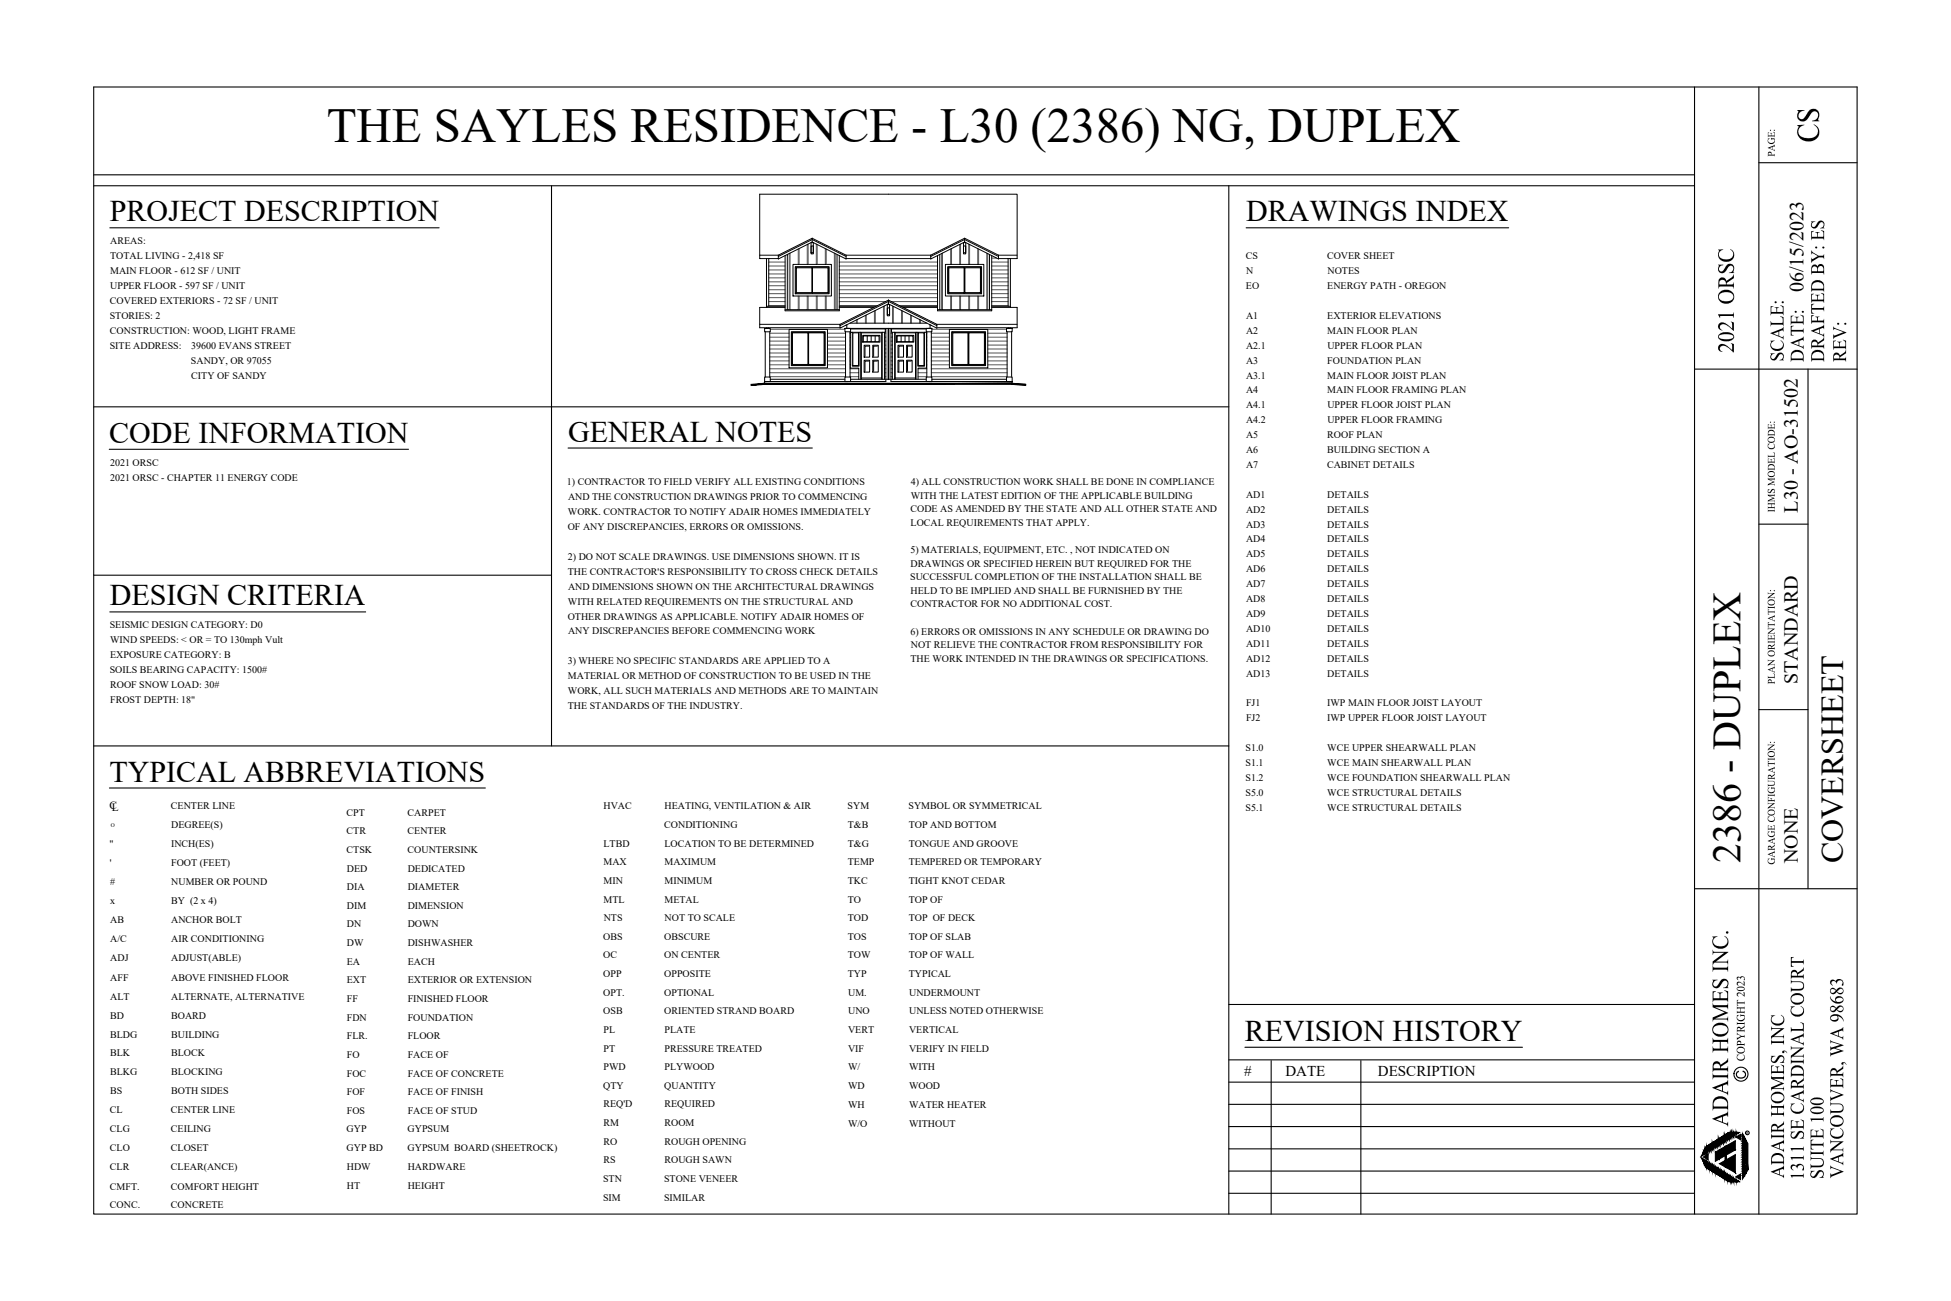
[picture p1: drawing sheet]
<svg xmlns="http://www.w3.org/2000/svg" width="914mm" height="610mm" viewBox="0 0 914 610" stroke-linecap="round" stroke-linejoin="round" font-family="sans-serif">
<!-- layer: ELEV HATCH -->
<g fill="none" stroke="#545454" stroke-width=".47">
<path d="M370 119v26M374 117v7M375 116v8M378 115v9M379 114v10M383 114v10M383 115v9M387 116v8M387 117v7M391 119v26M441 119v26M442 119v26"/>
<path d="M446 117v7M446 116v8M450 115v9M450 114v10M454 114v10M454 115v9M458 116v8M459 117v7M462 119v26M463 119v26M360 123h8M360 125h8"/>
<path d="M360 126h8M360 128h8M360 130h8M360 132h8M360 134h8M360 136h8M360 138h8M360 139h8M374 139v6M375 139v6M378 139v6M379 139v6"/>
<path d="M383 139v6M387 139v6M393 123h46M393 125h46M393 126h46M393 128h46M393 130h46M393 132h46M393 134h46M393 136h46M393 138h46M393 139h46"/>
<path d="M446 139v6M450 139v6M454 139v6M458 139v6M459 139v6M465 121h2M465 123h7M465 125h7M465 126h7M465 128h7M465 130h7M465 132h7"/>
<path d="M465 134h7M465 136h7M465 138h7M465 139h7M360 141h8M360 143h8M361 156h9M361 158h9M361 160h9M361 154h35M388 156h8M388 158h8"/>
<path d="M388 160h8M393 141h22M393 143h18M396 152h1M398 156h1M398 158h1M398 160h1M401 150v1M402 150v1M406 148v3M410 146v5M410 145v6"/>
<path d="M414 144v7M414 143v8M415 156h.1M415 158h.1M415 160h.1M415 154h.1M418 154h.1M418 156h.1M418 158h.1M418 160h.1M418 141h21M418 143v8"/>
<path d="M419 144v7M421 143h18M423 145v6M423 146v5M427 148v3M431 150v1M434 156h.1M434 158h.1M434 160h.1M436 152h.1M436 156h9M436 158h9"/>
<path d="M436 160h9M437 154h35M463 156h9M463 158h9M463 160h9M465 141h7M465 143h7M361 162h9M361 164h9M361 165h9M361 167h9M361 169h9"/>
<path d="M361 171h9M361 173h35M361 175h35M361 177h35M388 162h8M388 164h8M388 165h8M388 167h8M388 169h8M388 171h8M398 162h1M398 164h1"/>
<path d="M398 165h1M398 167h1M398 169h1M398 171h1M398 173h4M398 175h4M398 177h4M415 162h.1M415 164h.1M415 165h.1M415 167h.1M415 169h.1"/>
<path d="M415 171h.1M415 173h.1M415 175h.1M415 177h.1M418 162h.1M418 164h.1M418 165h.1M418 167h.1M418 169h.1M418 171h.1M418 173h.1M418 175h.1"/>
<path d="M418 177h.1M430 173h4M430 175h4M430 177h4M434 162h.1M434 164h.1M434 165h.1M434 167h.1M434 169h.1M434 171h.1M436 162h9M436 164h9"/>
<path d="M436 165h9M436 167h9M436 169h9M436 171h9M436 173h36M436 175h36M436 177h36M463 162h9M463 164h9M463 165h9M463 167h9M463 169h9"/>
<path d="M463 171h9"/>
</g>
<!-- layer: ELEV -->
<g fill="none" stroke="#000" stroke-width=".47">
<path d="M356 120h9M368 120v26h25v-26M369 119v26M380 115h1v3h-1zM380 114h1v5h-1zM381 113l-16 8v-1M381 112l-16 8M381 112l16 8M381 113l16 8v-1M381 112v1M392 119v26M397 120h39"/>
<path d="M439 120v26h26v-26M440 119v26M452 115h1v3h-1zM452 114h1v5h-1zM452 113l16 8v-1M452 113l-16 8v-1M452 112l16 8M452 112l-16 8M452 112v1M464 119v26M468 120h9M359 121v23"/>
<path d="M360 121v23M365 121h-9v-30h121v30h-9M365 120l16-8 16 8M372 124h18v15h-18zM373 125h16v13h-16zM397 121h39M436 120l16-8 16 8M443 124h18v15h-18zM444 125h16v13h-16zM472 121v23M474 121v23M356 152h38"/>
<path d="M358 154h3v1h-3zM359 155v22M359 154h1M359 144h9M361 155v22M368 144h-12v10h38M368 145h25M370 154h18v18h-18zM371 155h16v16h-16zM393 144h17M393 144h18M394 153l22-12 23 12"/>
<path d="M396 154h3v1h-3zM396 154h41M396 155v22M397 152v2M398 151h36M398 155v22M399 156h4v16h-4v-16M399 155v17h3v6M399 154h16v2h-2M403 156h10M403 156v22M404 157h8v3h-8z"/>
<path d="M413 156v22M415 156v22M415 154v25h-57M416 144h1v3h-1zM416 143h1v5h-1zM416 154v24M416 142l-22 12v-2M416 141l23 11M416 142l23 12v-2M416 141v1M416 141l-22 11M418 154v25h56"/>
<path d="M418 156v22M419 156h11M419 156v22M420 157h8v3h-8zM422 144h17M423 144h16M429 156v22M433 156v16h-3v-16h4M434 154h3v1h-3zM434 154h-16v2h1M434 156v16h-4v6M434 155v22"/>
<path d="M436 152v2M436 155v22M439 152h38M439 145h26M445 154h18v18h-18zM446 155h16v16h-16zM465 144h12v10h-38M465 144h9M472 154h2v1h-2zM472 155v22M473 154h1M474 155v22"/>
<path d="M358 179v-2h3v2h-3h2M358 179v1M361 178h35M396 179v-2h3v2h-3h1M399 178h35M404 177h9M404 178v-22h9v22M405 162h3v5h-3zM405 169h3v5h-3zM409 162h3v5h-3zM409 169h3v5h-3zM417 178v-24v24"/>
<path d="M420 178v-22h9v22M420 177h9M421 162h2v5h-2zM421 169h2v5h-2zM425 162h3v5h-3zM425 169h3v5h-3zM435 179h2h-3v-2h3v2M437 178h35M473 179h1h-2v-2h2v3"/>
</g>
<!-- layer: ELEV2 -->
<g fill="none" stroke="#000" stroke-width=".47">
<path d="M373 125h8v12h-8zM381 125h7v12h-7zM444 125h8v12h-8zM445 125h7v12h-7zM452 125h8v12h-8zM371 156h8v15h-8zM379 156h7v15h-7zM400 156h2v15h-2zM405 157h7v3h-7zM406 157v3M408 157v3M410 157v3"/>
<path d="M420 157h8v3h-8zM422 157v3M424 157v3M426 157v3M430 156h3v15h-3zM446 156h8v15h-8zM447 156h7v15h-7zM454 156h8v15h-8zM454 156h7v15h-7zM407 162h-2v5M407 169h-2v5M411 162h-2v5"/>
<path d="M411 169h-2v5M423 162h-2v5M423 169h-2v5M427 162h-2v5M427 169h-2v5"/>
</g>
<!-- layer: ELEV -->
<path d="M352 180v1l6-1zM352 181l6-1zM358 180h116zM358 180h116zM474 180h7zM474 180h7v1z" fill="#000" stroke="#000" stroke-width=".47"/>
<!-- layer: BORDER -->
<g fill="none" stroke="#000" stroke-width=".51">
<path d="M44 41h826v528h-826zM794 41v528M824 41v528M824 76h46M794 173h76M847 173v243M44 191h532M824 246h23M824 333h23M794 416h76M576 471h218M576 497h218"/>
<path d="M576 507h218M576 517h218M576 528h218M576 538h218M576 549h218M576 559h218"/>
</g>
<g fill="#000" stroke="#000" stroke-width=".47">
<path d="M800 539v1zM802 536v2zM803 538v1zM804 537v1zM805 536v1zM806 534v1zM807 535v1zM809 534v1zM810 533v1zM811 532v1zM812 532v1zM814 533l2-2v3z"/>
<path d="M797 542l1 1v1zM798 540v1l-1 1zM798 543v1zM798 542l3-1v2zM799 540v1zM800 544v1zM800 545v1zM801 546h1zM802 545v1zM803 546v1zM805 547v1zM806 548v1z"/>
<path d="M806 545l2-1v3zM807 548v1zM807 549v1zM808 549v1zM809 550v1zM810 550v1zM810 551v1zM811 551v1zM811 552v1zM812 553v1zM812 551v1zM813 552v1z"/>
<path d="M813 554h1zM814 553v1h-1zM814 551l2-1v3z"/>
<path d="M799 539v1zM799 539v1z"/>
<path d="M799 539v1zM799 539v1z"/>
<path d="M799 539v1zM799 538v1z"/>
<path d="M799 538v1zM799 538v1zM799 538l1 2zM800 537l-1 1 1 2z"/>
<path d="M800 537v3zM800 537v3z"/>
<path d="M800 538v2zM800 538v2z"/>
<path d="M800 537v1zM800 537v1z"/>
<path d="M800 538v2zM800 538v2z"/>
<path d="M800 537v1zM800 537v1z"/>
<path d="M800 538v2zM800 538v2z"/>
<path d="M800 537v1zM800 537v1z"/>
<path d="M800 537v1zM800 537v1z"/>
<path d="M800 539v1zM800 539v1z"/>
<path d="M800 537v1zM800 537v1z"/>
<path d="M800 539v1zM800 539v1z"/>
<path d="M800 537v1zM800 537v1z"/>
<path d="M800 537l1 2zM800 537l1 2zM801 537v2zM801 537v2v-3z"/>
<path d="M801 536v3zM801 536v3z"/>
<path d="M801 536v3zM801 536v3zM801 536v3zM801 536v3z"/>
<path d="M801 538v1zM801 538l1 1z"/>
<path d="M801 536v2zM801 536l1 2z"/>
<path d="M802 538v1zM802 538v1z"/>
<path d="M802 536v2zM802 536v2z"/>
<path d="M802 536v2zM802 536v2z"/>
<path d="M802 536v2zM802 536v2zM802 536v2z"/>
<path d="M802 538v1zM802 538v1z"/>
<path d="M802 536v2zM802 536v2z"/>
<path d="M802 538l1 1zM802 538l1 1z"/>
<path d="M802 537v1zM802 537l1 1z"/>
<path d="M802 535v2zM802 535l1 1z"/>
<path d="M803 537v1zM803 537v1z"/>
<path d="M803 535v1zM803 535v1z"/>
<path d="M803 537v1zM803 537v1z"/>
<path d="M803 535v1zM803 535v1z"/>
<path d="M803 537v1zM803 537v1z"/>
<path d="M803 535v1zM803 535v1z"/>
<path d="M803 537v1zM803 537v1z"/>
<path d="M803 535v1zM803 535v1z"/>
<path d="M803 535v2zM803 535v2zM803 535l1 3zM803 535l1 3v-3z"/>
<path d="M804 537v1zM804 537v1z"/>
<path d="M804 535v2zM804 535v2z"/>
<path d="M804 535v2zM804 535v2zM804 534v3zM804 534v3z"/>
<path d="M804 536v1zM804 536v1z"/>
<path d="M804 534v2zM804 534v2z"/>
<path d="M804 536l1 1zM804 536l1 1z"/>
<path d="M804 534v2zM804 534l1 2z"/>
<path d="M805 534v2zM805 534v2z"/>
<path d="M805 534v2zM805 534v2z"/>
<path d="M805 534v3zM805 534v3v-3z"/>
<path d="M805 536v1zM805 536v1z"/>
<path d="M805 534v2zM805 534v2z"/>
<path d="M805 536v1zM805 536v1z"/>
<path d="M805 535v1zM805 535v1z"/>
<path d="M805 534v1zM805 534v1z"/>
<path d="M805 535v1zM805 535l1 1z"/>
<path d="M805 534v1zM805 534l1 1z"/>
<path d="M806 535v1zM806 535v1z"/>
<path d="M806 535v1zM806 535v1z"/>
<path d="M806 533v1zM806 533v1z"/>
<path d="M806 533v2zM806 533v2z"/>
<path d="M806 533v2zM806 533v2zM806 533l1 3zM806 533l1 3v-3z"/>
<path d="M807 535v1zM807 535v1z"/>
<path d="M807 533v2zM807 533v2z"/>
<path d="M807 533v2zM807 533v2zM807 533v2zM807 533v2z"/>
<path d="M807 533v2zM807 533v1z"/>
<path d="M807 533v1zM807 533v1z"/>
<path d="M807 532v2zM807 532l1 2z"/>
<path d="M808 532v2zM808 532v2zM808 532v3zM808 532v3v-3z"/>
<path d="M808 533v2zM808 533v2z"/>
<path d="M808 532v1zM808 532v1z"/>
<path d="M808 534v1zM808 534v1z"/>
<path d="M808 533v1zM808 533v1z"/>
<path d="M808 532v1zM808 532v1z"/>
<path d="M808 533v1zM808 533v1z"/>
<path d="M808 532v1zM808 532v1z"/>
<path d="M808 533v1zM808 533l1 1z"/>
<path d="M808 532v1zM808 532l1 1z"/>
<path d="M809 532v1zM809 532v1z"/>
<path d="M809 534v1zM809 534v1z"/>
<path d="M809 532v1zM809 532v1z"/>
<path d="M809 532v1zM809 532v1zM809 531v3zM809 531v3v-3z"/>
<path d="M809 534h1zM809 534h1z"/>
<path d="M809 531v3zM809 531l1 3z"/>
<path d="M810 531v3zM810 531v2zM810 531v2zM810 531v2z"/>
<path d="M810 531v2zM810 531v2z"/>
<path d="M810 533v1zM810 533v1z"/>
<path d="M810 531v2zM810 531v2z"/>
<path d="M810 533v1zM810 533v1z"/>
<path d="M810 531v2zM810 531v2z"/>
<path d="M810 531v2zM810 531v1z"/>
<path d="M810 531v1zM810 531v1zM810 531l1 2zM810 531l1 2v-2z"/>
<path d="M811 531v2zM811 531v2z"/>
<path d="M811 531v2zM811 531v2z"/>
<path d="M811 531v2zM811 531v2z"/>
<path d="M811 532v1zM811 532v1z"/>
<path d="M811 532l1 1zM811 532l1 1z"/>
<path d="M812 531v1zM812 531v1zM812 531v1zM812 531v1v-1z"/>
<path d="M814 531h1h-1zM814 531h1z"/>
<path d="M817 531v2zM817 531v2zM817 531v2z"/>
<path d="M817 531v2zM817 531v2z"/>
<path d="M817 531v2zM817 531v2z"/>
<path d="M817 531v2zM817 531v2z"/>
<path d="M817 531v2zM817 531v2z"/>
<path d="M817 531v2zM817 531v2z"/>
<path d="M817 531v2zM817 531v2z"/>
<path d="M817 531v2zM817 531v2z"/>
<path d="M817 531v2zM817 531v2z"/>
<path d="M817 531v2zM817 531v2z"/>
<path d="M817 531v2zM817 531v2z"/>
<path d="M817 531v2zM817 531v2z"/>
<path d="M817 531v2zM817 531v2z"/>
<path d="M817 531v2zM817 531v2z"/>
<path d="M817 531v2zM817 531v2z"/>
<path d="M817 531v2zM817 531v2z"/>
<path d="M817 531v2zM817 531v2z"/>
<path d="M817 531v2zM817 531v2z"/>
<path d="M817 531v2zM817 531v2z"/>
<path d="M817 531v2zM817 531v2z"/>
<path d="M817 531v2zM817 531v2z"/>
<path d="M817 531v2zM817 531v2z"/>
<path d="M817 531v2zM817 531v2z"/>
<path d="M817 531v2zM817 531v2z"/>
<path d="M817 531v2zM817 531v2z"/>
<path d="M817 531v2zM817 531v2z"/>
<path d="M817 531v2zM817 531v2z"/>
<path d="M817 531v2zM817 531v2z"/>
<path d="M817 531v2zM817 531v2z"/>
<path d="M817 531v2zM817 531v2z"/>
<path d="M817 531v2zM817 531v2z"/>
<path d="M817 531v2zM817 531v2z"/>
<path d="M817 531v2zM817 531v2z"/>
<path d="M817 531v2zM817 531v2z"/>
<path d="M817 531v2zM817 531v2z"/>
<path d="M817 531v2zM817 531v2z"/>
<path d="M817 531v2zM817 531v2z"/>
<path d="M817 531v2zM817 531v2z"/>
<path d="M817 531v2zM817 531v2z"/>
<path d="M817 531v2zM817 531v2z"/>
<path d="M817 531v2zM817 531v2z"/>
<path d="M817 531v2zM817 531v2z"/>
<path d="M817 531v2zM817 531v2z"/>
<path d="M817 531v2zM817 531v2z"/>
<path d="M817 531v2zM817 531v2z"/>
<path d="M817 531v2zM817 531v2z"/>
<path d="M817 531v2zM817 531v2z"/>
<path d="M817 538v1zM817 538v1z"/>
<path d="M817 537v1zM817 537v1z"/>
<path d="M817 533v1zM817 533v1z"/>
<path d="M817 531v2zM817 531v2z"/>
<path d="M817 537l1 2h-1zM817 537l1 2v-2z"/>
<path d="M817 536l1 1h-1zM817 536l1 1v-1z"/>
<path d="M817 534l1 1h-1zM817 534l1 1v-1z"/>
<path d="M817 532l1 2h-1zM817 532l1 2z"/>
<path d="M818 536v3zM818 536v3v-3z"/>
<path d="M818 533v2zM818 533v2z"/>
<path d="M798 544v1zM798 544v1z"/>
<path d="M798 540v1zM799 539v1z"/>
<path d="M798 544l1 1zM798 544l1 1z"/>
<path d="M799 544v1zM799 544v1z"/>
<path d="M799 545v1zM799 545v1z"/>
<path d="M799 540v1zM799 540v1z"/>
<path d="M799 545v1zM799 545v1z"/>
<path d="M799 545v1zM799 545v1z"/>
<path d="M799 545l1 2zM800 544l-1 1 1 2z"/>
<path d="M800 545v2zM800 545v2z"/>
<path d="M800 546v1zM800 546v1z"/>
<path d="M800 545v1zM800 545v1z"/>
<path d="M800 546v1zM800 546v1z"/>
<path d="M800 545v1zM800 545v1z"/>
<path d="M800 546v1zM800 546v1z"/>
<path d="M800 545v1zM800 545v1z"/>
<path d="M800 546v1zM800 546v1z"/>
<path d="M800 546v1zM800 546v1z"/>
<path d="M800 546v1zM800 546v1z"/>
<path d="M800 546l1 2zM801 546v2z"/>
<path d="M801 546v2zM801 545v1v2z"/>
<path d="M801 545v3zM801 545v3z"/>
<path d="M801 545v3zM801 545v3z"/>
<path d="M801 546v2zM801 546v2z"/>
<path d="M801 546l1 2zM801 546l1 2z"/>
<path d="M802 546v2zM802 546v2z"/>
<path d="M802 546v2zM802 546v2z"/>
<path d="M802 547v1zM802 547v1z"/>
<path d="M802 547v2zM802 546v1v2z"/>
<path d="M802 546v3zM802 546v3z"/>
<path d="M802 548l1 1zM802 548l1 1z"/>
<path d="M802 546v2zM802 546l1 2z"/>
<path d="M803 548v1zM803 548v1z"/>
<path d="M803 546v2zM803 546v1z"/>
<path d="M803 548v1zM803 548v1z"/>
<path d="M803 546v1zM803 546v1z"/>
<path d="M803 548v1zM803 548v1z"/>
<path d="M803 548v1zM803 548v1z"/>
<path d="M803 546v1zM803 546v1z"/>
<path d="M803 548v1zM803 547v2z"/>
<path d="M803 547l1 3zM804 547h-1l1 3z"/>
<path d="M804 547v3zM804 547v3z"/>
<path d="M804 547v3zM804 547v3z"/>
<path d="M804 540l2 3-2 1zM804 540l2 3v-4z"/>
<path d="M804 547v3zM804 547v3z"/>
<path d="M804 548v2zM804 548v2z"/>
<path d="M804 547v1zM804 547v1z"/>
<path d="M804 548l1 2zM804 548l1 2z"/>
<path d="M804 547v1zM805 547v1z"/>
<path d="M805 548v2zM805 548v2z"/>
<path d="M805 548v2zM805 548v2z"/>
<path d="M805 548v3zM805 548v3z"/>
<path d="M805 548v3zM805 548v3z"/>
<path d="M805 550v1zM805 550v1z"/>
<path d="M805 548v2zM805 548v1z"/>
<path d="M805 550l1 1zM805 550l1 1z"/>
<path d="M805 548v1zM805 548l1 1z"/>
<path d="M806 550v1zM806 550v1z"/>
<path d="M806 548v1zM806 548v1z"/>
<path d="M806 550v1zM806 550v1z"/>
<path d="M806 548v1zM806 548v1z"/>
<path d="M806 550v1zM806 550v1z"/>
<path d="M806 539l2 3-2 1zM806 539l2 3v-5z"/>
<path d="M806 550v1zM806 549v2z"/>
<path d="M806 549l1 2zM807 548l-1 1 1 2z"/>
<path d="M807 549v2zM807 549v2z"/>
<path d="M807 548v1zM807 548v1z"/>
<path d="M807 549v3zM807 549v3z"/>
<path d="M807 549v3zM807 549v3z"/>
<path d="M807 550v2zM807 550v2z"/>
<path d="M807 549v1zM807 549v1z"/>
<path d="M807 550v2zM807 550v2z"/>
<path d="M807 550l1 2zM807 550l1 2z"/>
<path d="M808 550v2zM808 550v2z"/>
<path d="M808 550v2zM808 549v1v2z"/>
<path d="M808 551v1zM808 551v1z"/>
<path d="M808 549v2zM808 549v2z"/>
<path d="M808 551v1zM808 551v1z"/>
<path d="M808 550v1zM808 550v1z"/>
<path d="M808 549v1zM808 549v1z"/>
<path d="M808 551v1zM808 551v1z"/>
<path d="M808 550v1zM808 550v1z"/>
<path d="M808 551l1 2zM808 551l1 2z"/>
<path d="M808 550v1zM808 550l1 1z"/>
<path d="M808 537l1 10h-1zM808 537l1 10v-10z"/>
<path d="M809 552v1zM809 552v1z"/>
<path d="M809 552v1zM809 551v2z"/>
<path d="M809 551v2zM809 551v2z"/>
<path d="M809 551v2zM809 550v1v2z"/>
<path d="M809 543l4 7-4-3zM809 543l4 7v-9z"/>
<path d="M809 537l4 2-4 2zM809 537l4 2v-5z"/>
<path d="M809 551l1 2zM809 551l1 2z"/>
<path d="M809 550v1zM810 550v1z"/>
<path d="M810 551v2zM810 551v2z"/>
<path d="M810 551v2zM810 551v2z"/>
<path d="M810 552v1zM810 552v1z"/>
<path d="M810 552v2zM810 552v2z"/>
<path d="M810 552v2zM810 552v2z"/>
<path d="M810 552v2zM810 552v2z"/>
<path d="M810 552v2zM810 552v2z"/>
<path d="M810 552l1 2h-1zM811 551l-1 1 1 2z"/>
<path d="M811 552v2zM811 552v2z"/>
<path d="M811 551v1zM811 551v1z"/>
<path d="M811 552v2zM811 552v2z"/>
<path d="M811 551v1zM811 551v1z"/>
<path d="M811 553v1zM811 553v1z"/>
<path d="M811 552v1zM811 552v1z"/>
<path d="M811 553v1zM811 553v1z"/>
<path d="M812 553v1zM812 553v1z"/>
<path d="M812 553v1zM812 552v1v1z"/>
<path d="M812 552v2zM812 552v2z"/>
<path d="M812 553l1 1zM812 553l1 1z"/>
<path d="M813 553v1zM813 553v1z"/>
<path d="M813 553v1zM813 553v1z"/>
<path d="M814 553v1zM814 553l1 1zM814 553l1 1z"/>
<path d="M817 548v1zM817 548v1z"/>
<path d="M817 547v1zM817 547v1z"/>
<path d="M817 543v1zM817 543v1z"/>
<path d="M817 542v1zM817 542v1z"/>
<path d="M817 551h1l-1 1zM817 551h1z"/>
<path d="M817 549l1 1h-1zM817 549l1 1v-1z"/>
<path d="M817 547l1 2h-1zM817 547l1 2v-2z"/>
<path d="M817 546l1 1h-1zM817 546l1 1v-1z"/>
<path d="M817 544l1 1h-1zM817 544l1 1v-1z"/>
<path d="M817 542l1 2h-1zM817 542l1 2v-2z"/>
<path d="M817 541l1 1h-1zM817 541l1 1v-1z"/>
<path d="M817 539l1 1h-1zM817 539l1 1v-1z"/>
<path d="M818 549v1v1zM818 549v1v-1z"/>
<path d="M818 546v3zM818 546v3v-3z"/>
<path d="M818 542v3zM818 542v3v-3z"/>
<path d="M818 539v3zM818 539v3v-3z"/>
<path d="M818 534l1 14-1 2zM818 534l1 14v-12z"/>
</g>
<!-- layer: ANNO-GEN - COVERSHEET NOTES$0$BORDER -->
<path d="M44 82h750M44 87h750M258 87v263h-214M576 87v482M44 270h214M258 350h318M596 497v72M638 497v72" fill="none" stroke="#000" stroke-width=".51"/>
<!-- layer: ANNO-GEN - COVERSHEET NOTES$0$TEXT -->
<path d="M51 107h155M584 107h123M51 211h140M266 210h115M51 287h120M51 369h176M583 491h131" fill="none" stroke="#000" stroke-width=".51"/>
<text font-size="22.9" x="153" y="67">THE SAYLES RESIDENCE - L30 (2386) NG, DUPLEX</text>
<text font-size="18.8" x="816" y="404" transform="rotate(-90 816 404)">2386 - DUPLEX</text>
<text font-size="16.6" x="852" y="67" transform="rotate(-90 852 67)">CS</text>
<text font-size="15" x="864" y="404" transform="rotate(-90 864 404)">COVERSHEET</text>
<g font-size="14.1">
<text x="51" y="104">PROJECT DESCRIPTION</text>
<text x="584" y="104">DRAWINGS INDEX</text>
<text x="51" y="207">CODE INFORMATION</text>
<text x="266" y="207">GENERAL NOTES</text>
<text x="51" y="284">DESIGN CRITERIA</text>
<text x="51" y="366">TYPICAL ABBREVIATIONS</text>
<text x="583" y="488">REVISION HISTORY</text>
</g>
<g font-size="12.1">
<text x="813" y="165" transform="rotate(-90 813 165)">2021 ORSC</text>
<text x="810" y="528" transform="rotate(-90 810 528)">ADAIR HOMES INC.</text>
</g>
<g font-size="10.1">
<text x="836" y="169" transform="rotate(-90 836 169)">SCALE:</text>
<text x="845" y="170" transform="rotate(-90 845 170)">DATE:</text>
<text x="855" y="170" transform="rotate(-90 855 170)">DRAFTED BY: ES</text>
<text x="865" y="170" transform="rotate(-90 865 170)">REV:</text>
<text x="836" y="552" transform="rotate(-90 836 552)">ADAIR HOMES, INC</text>
<text x="845" y="553" transform="rotate(-90 845 553)">1311 SE CARDINAL COURT</text>
<text x="855" y="552" transform="rotate(-90 855 552)">SUITE 100</text>
<text x="864" y="552" transform="rotate(-90 864 552)">VANCOUVER, WA 98683</text>
</g>
<g font-size="9.4">
<text x="845" y="137" transform="rotate(-90 845 137)">06/15/2023</text>
<text x="843" y="240" transform="rotate(-90 843 240)">L30 - AO-31502</text>
<text x="843" y="321" transform="rotate(-90 843 321)">STANDARD</text>
<text x="843" y="404" transform="rotate(-90 843 404)">NONE</text>
</g>
<text font-size="7.2" x="818" y="506" transform="rotate(-90 818 506)">C</text>
<g font-size="7">
<text x="583" y="504">#</text>
<text x="602" y="504">DATE</text>
<text x="646" y="504">DESCRIPTION</text>
</g>
<text font-size="6.1" x="818" y="497" transform="rotate(-90 818 497)">COPYRIGHT 2023</text>
<g font-size="5.4">
<text x="832" y="73" transform="rotate(-90 832 73)">PAGE:</text>
<text x="832" y="240" transform="rotate(-90 832 240)">IHMS MODEL CODE:</text>
<text x="832" y="321" transform="rotate(-90 832 321)">PLAN ORIENTATION:</text>
<text x="832" y="405" transform="rotate(-90 832 405)">GARAGE CONFIGURATION:</text>
</g>
<g font-size="5.3">
<text x="51" y="379">C</text>
<text x="52" y="380">L</text>
</g>
<g font-size="4.7">
<text x="52" y="114">AREAS:</text>
<text x="52" y="121">TOTAL LIVING - 2,418 SF</text>
<text x="584" y="121">CS</text>
<text x="622" y="121">COVER SHEET</text>
<text x="52" y="129">MAIN FLOOR - 612 SF / UNIT</text>
<text x="584" y="128">N</text>
<text x="622" y="128">NOTES</text>
<text x="52" y="136">UPPER FLOOR - 597 SF / UNIT</text>
<text x="584" y="135">EO</text>
<text x="622" y="135">ENERGY PATH - OREGON</text>
<text x="52" y="143">COVERED EXTERIORS - 72 SF / UNIT</text>
<text x="51" y="150">STORIES: 2</text>
<text x="584" y="149">A1</text>
<text x="622" y="149">EXTERIOR ELEVATIONS</text>
<text x="52" y="157">CONSTRUCTION: WOOD, LIGHT FRAME</text>
<text x="584" y="156">A2</text>
<text x="622" y="156">MAIN FLOOR PLAN</text>
<text x="51" y="164">SITE ADDRESS:</text>
<text x="90" y="164">39600 EVANS STREET</text>
<text x="584" y="163">A2.1</text>
<text x="622" y="163">UPPER FLOOR PLAN</text>
<text x="90" y="171">SANDY, OR 97055</text>
<text x="584" y="170">A3</text>
<text x="622" y="170">FOUNDATION PLAN</text>
<text x="90" y="178">CITY OF SANDY</text>
<text x="584" y="177">A3.1</text>
<text x="622" y="177">MAIN FLOOR JOIST PLAN</text>
<text x="584" y="184">A4</text>
<text x="622" y="184">MAIN FLOOR FRAMING PLAN</text>
<text x="584" y="191">A4.1</text>
<text x="622" y="191">UPPER FLOOR JOIST PLAN</text>
<text x="584" y="198">A4.2</text>
<text x="622" y="198">UPPER FLOOR FRAMING</text>
<text x="584" y="205">A5</text>
<text x="622" y="205">ROOF PLAN</text>
<text x="584" y="212">A6</text>
<text x="622" y="212">BUILDING SECTION A</text>
<text x="52" y="218">2021 ORSC</text>
<text x="584" y="219">A7</text>
<text x="622" y="219">CABINET DETAILS</text>
<text x="52" y="225">2021 ORSC - CHAPTER 11 ENERGY CODE</text>
<text x="266" y="227">1) CONTRACTOR TO FIELD VERIFY ALL EXISTING CONDITIONS</text>
<text x="427" y="227">4) ALL CONSTRUCTION WORK SHALL BE DONE IN COMPLIANCE</text>
<text x="427" y="234">WITH THE LATEST EDITION OF THE APPLICABLE BUILDING</text>
<text x="584" y="233">AD1</text>
<text x="622" y="233">DETAILS</text>
<text x="266" y="234">AND THE CONSTRUCTION DRAWINGS PRIOR TO COMMENCING</text>
<text x="266" y="241">WORK. CONTRACTOR TO NOTIFY ADAIR HOMES IMMEDIATELY</text>
<text x="427" y="240">CODE AS AMENDED BY THE STATE AND ALL OTHER STATE AND</text>
<text x="584" y="240">AD2</text>
<text x="622" y="240">DETAILS</text>
<text x="266" y="248">OF ANY DISCREPANCIES, ERRORS OR OMISSIONS.</text>
<text x="427" y="246">LOCAL REQUIREMENTS THAT APPLY.</text>
<text x="584" y="247">AD3</text>
<text x="622" y="247">DETAILS</text>
<text x="584" y="254">AD4</text>
<text x="622" y="254">DETAILS</text>
<text x="266" y="262">2) DO NOT SCALE DRAWINGS. USE DIMENSIONS SHOWN. IT IS</text>
<text x="427" y="259">5) MATERIALS, EQUIPMENT, ETC. , NOT INDICATED ON</text>
<text x="584" y="261">AD5</text>
<text x="622" y="261">DETAILS</text>
<text x="266" y="269">THE CONTRACTOR'S RESPONSIBILITY TO CROSS CHECK DETAILS</text>
<text x="427" y="266">DRAWINGS OR SPECIFIED HEREIN BUT REQUIRED FOR THE</text>
<text x="584" y="268">AD6</text>
<text x="622" y="268">DETAILS</text>
<text x="427" y="272">SUCCESSFUL COMPLETION OF THE INSTALLATION SHALL BE</text>
<text x="584" y="275">AD7</text>
<text x="622" y="275">DETAILS</text>
<text x="266" y="276">AND DIMENSIONS SHOWN ON THE ARCHITECTURAL DRAWINGS</text>
<text x="427" y="278">HELD TO BE IMPLIED AND SHALL BE FURNISHED BY THE</text>
<text x="266" y="283">WITH RELATED REQUIREMENTS ON THE STRUCTURAL AND</text>
<text x="427" y="285">CONTRACTOR FOR NO ADDITIONAL COST.</text>
<text x="584" y="282">AD8</text>
<text x="622" y="282">DETAILS</text>
<text x="266" y="290">OTHER DRAWINGS AS APPLICABLE. NOTIFY ADAIR HOMES OF</text>
<text x="584" y="289">AD9</text>
<text x="622" y="289">DETAILS</text>
<text x="51" y="294">SEISMIC DESIGN CATEGORY: D0</text>
<text x="266" y="297">ANY DISCREPANCIES BEFORE COMMENCING WORK</text>
<text x="427" y="297">6) ERRORS OR OMISSIONS IN ANY SCHEDULE OR DRAWING DO</text>
<text x="584" y="296">AD10</text>
<text x="622" y="296">DETAILS</text>
<text x="52" y="301">WIND SPEEDS: &lt; OR = TO 130mph Vult</text>
<text x="427" y="304">NOT RELIEVE THE CONTRACTOR FROM RESPONSIBILITY FOR</text>
<text x="584" y="303">AD11</text>
<text x="622" y="303">DETAILS</text>
<text x="52" y="309">EXPOSURE CATEGORY: B</text>
<text x="266" y="311">3) WHERE NO SPECIFIC STANDARDS ARE APPLIED TO A</text>
<text x="427" y="310">THE WORK INTENDED IN THE DRAWINGS OR SPECIFICATIONS.</text>
<text x="584" y="310">AD12</text>
<text x="622" y="310">DETAILS</text>
<text x="51" y="316">SOILS BEARING CAPACITY: 1500#</text>
<text x="584" y="317">AD13</text>
<text x="622" y="317">DETAILS</text>
<text x="52" y="323">ROOF SNOW LOAD: 30#</text>
<text x="266" y="318">MATERIAL OR METHOD OF CONSTRUCTION TO BE USED IN THE</text>
<text x="52" y="330">FROST DEPTH: 18&quot;</text>
<text x="266" y="325">WORK, ALL SUCH MATERIALS AND METHODS ARE TO MAINTAIN</text>
<text x="266" y="332">THE STANDARDS OF THE INDUSTRY.</text>
<text x="584" y="331">FJ1</text>
<text x="622" y="331">IWP MAIN FLOOR JOIST LAYOUT</text>
<text x="584" y="338">FJ2</text>
<text x="622" y="338">IWP UPPER FLOOR JOIST LAYOUT</text>
<text x="584" y="352">S1.0</text>
<text x="622" y="352">WCE UPPER SHEARWALL PLAN</text>
<text x="584" y="359">S1.1</text>
<text x="622" y="359">WCE MAIN SHEARWALL PLAN</text>
<text x="584" y="366">S1.2</text>
<text x="622" y="366">WCE FOUNDATION SHEARWALL PLAN</text>
<text x="584" y="373">S5.0</text>
<text x="622" y="373">WCE STRUCTURAL DETAILS</text>
<text x="80" y="379">CENTER LINE</text>
<text x="162" y="382">CPT</text>
<text x="191" y="382">CARPET</text>
<text x="283" y="379">HVAC</text>
<text x="311" y="379">HEATING, VENTILATION &amp; AIR</text>
<text x="397" y="379">SYM</text>
<text x="426" y="379">SYMBOL OR SYMMETRICAL</text>
<text x="584" y="380">S5.1</text>
<text x="622" y="380">WCE STRUCTURAL DETAILS</text>
<text x="80" y="388">DEGREE(S)</text>
<text x="311" y="388">CONDITIONING</text>
<text x="397" y="388">T&amp;B</text>
<text x="426" y="388">TOP AND BOTTOM</text>
<text x="162" y="391">CTR</text>
<text x="191" y="391">CENTER</text>
<text x="51" y="397">&quot;</text>
<text x="80" y="397">INCH(ES)</text>
<text x="162" y="400">CTSK</text>
<text x="191" y="400">COUNTERSINK</text>
<text x="283" y="397">LTBD</text>
<text x="311" y="397">LOCATION TO BE DETERMINED</text>
<text x="397" y="397">T&amp;G</text>
<text x="426" y="397">TONGUE AND GROOVE</text>
<text x="52" y="406">'</text>
<text x="80" y="406">FOOT (FEET)</text>
<text x="283" y="405">MAX</text>
<text x="311" y="405">MAXIMUM</text>
<text x="397" y="405">TEMP</text>
<text x="426" y="405">TEMPERED OR TEMPORARY</text>
<text x="163" y="408">DED</text>
<text x="191" y="408">DEDICATED</text>
<text x="52" y="415">#</text>
<text x="80" y="415">NUMBER OR POUND</text>
<text x="163" y="417">DIA</text>
<text x="191" y="417">DIAMETER</text>
<text x="283" y="414">MIN</text>
<text x="311" y="414">MINIMUM</text>
<text x="397" y="414">TKC</text>
<text x="426" y="414">TIGHT KNOT CEDAR</text>
<text x="52" y="424">x</text>
<text x="80" y="424">BY (2 x 4)</text>
<text x="163" y="426">DIM</text>
<text x="191" y="426">DIMENSION</text>
<text x="283" y="423">MTL</text>
<text x="311" y="423">METAL</text>
<text x="397" y="423">TO</text>
<text x="426" y="423">TOP OF</text>
<text x="283" y="432">NTS</text>
<text x="312" y="432">NOT TO SCALE</text>
<text x="397" y="432">TOD</text>
<text x="426" y="432">TOP OF DECK</text>
<text x="52" y="433">AB</text>
<text x="80" y="433">ANCHOR BOLT</text>
<text x="163" y="435">DN</text>
<text x="191" y="435">DOWN</text>
<text x="52" y="442">A/C</text>
<text x="80" y="442">AIR CONDITIONING</text>
<text x="163" y="443">DW</text>
<text x="191" y="443">DISHWASHER</text>
<text x="283" y="440">OBS</text>
<text x="311" y="440">OBSCURE</text>
<text x="397" y="440">TOS</text>
<text x="426" y="440">TOP OF SLAB</text>
<text x="283" y="449">OC</text>
<text x="311" y="449">ON CENTER</text>
<text x="397" y="449">TOW</text>
<text x="426" y="449">TOP OF WALL</text>
<text x="52" y="451">ADJ</text>
<text x="80" y="451">ADJUST(ABLE)</text>
<text x="163" y="452">EA</text>
<text x="191" y="452">EACH</text>
<text x="52" y="459">AFF</text>
<text x="80" y="459">ABOVE FINISHED FLOOR</text>
<text x="163" y="461">EXT</text>
<text x="191" y="461">EXTERIOR OR EXTENSION</text>
<text x="283" y="458">OPP</text>
<text x="311" y="458">OPPOSITE</text>
<text x="397" y="458">TYP</text>
<text x="426" y="458">TYPICAL</text>
<text x="283" y="467">OPT.</text>
<text x="311" y="467">OPTIONAL</text>
<text x="398" y="467">UM.</text>
<text x="426" y="467">UNDERMOUNT</text>
<text x="52" y="468">ALT</text>
<text x="80" y="468">ALTERNATE, ALTERNATIVE</text>
<text x="163" y="469">FF</text>
<text x="191" y="469">FINISHED FLOOR</text>
<text x="52" y="477">BD</text>
<text x="80" y="477">BOARD</text>
<text x="163" y="478">FDN</text>
<text x="191" y="478">FOUNDATION</text>
<text x="283" y="475">OSB</text>
<text x="311" y="475">ORIENTED STRAND BOARD</text>
<text x="398" y="475">UNO</text>
<text x="426" y="475">UNLESS NOTED OTHERWISE</text>
<text x="283" y="484">PL</text>
<text x="311" y="484">PLATE</text>
<text x="397" y="484">VERT</text>
<text x="426" y="484">VERTICAL</text>
<text x="52" y="486">BLDG</text>
<text x="80" y="486">BUILDING</text>
<text x="163" y="487">FLR.</text>
<text x="191" y="487">FLOOR</text>
<text x="52" y="495">BLK</text>
<text x="80" y="495">BLOCK</text>
<text x="163" y="496">FO</text>
<text x="191" y="496">FACE OF</text>
<text x="283" y="493">PT</text>
<text x="311" y="493">PRESSURE TREATED</text>
<text x="397" y="493">VIF</text>
<text x="426" y="493">VERIFY IN FIELD</text>
<text x="52" y="504">BLKG</text>
<text x="80" y="504">BLOCKING</text>
<text x="283" y="501">PWD</text>
<text x="311" y="501">PLYWOOD</text>
<text x="397" y="502">W/</text>
<text x="426" y="502">WITH</text>
<text x="163" y="504">FOC</text>
<text x="191" y="504">FACE OF CONCRETE</text>
<text x="52" y="513">BS</text>
<text x="80" y="513">BOTH SIDES</text>
<text x="163" y="513">FOF</text>
<text x="191" y="513">FACE OF FINISH</text>
<text x="283" y="510">QTY</text>
<text x="311" y="510">QUANTITY</text>
<text x="397" y="510">WD</text>
<text x="426" y="510">WOOD</text>
<text x="52" y="522">CL</text>
<text x="80" y="522">CENTER LINE</text>
<text x="163" y="522">FOS</text>
<text x="191" y="522">FACE OF STUD</text>
<text x="283" y="519">REQ'D</text>
<text x="311" y="519">REQUIRED</text>
<text x="397" y="519">WH</text>
<text x="426" y="519">WATER HEATER</text>
<text x="283" y="528">RM</text>
<text x="311" y="528">ROOM</text>
<text x="397" y="528">W/O</text>
<text x="426" y="528">WITHOUT</text>
<text x="52" y="531">CLG</text>
<text x="80" y="531">CEILING</text>
<text x="162" y="531">GYP</text>
<text x="191" y="531">GYPSUM</text>
<text x="52" y="539">CLO</text>
<text x="80" y="539">CLOSET</text>
<text x="162" y="539">GYP BD</text>
<text x="191" y="539">GYPSUM BOARD (SHEETROCK)</text>
<text x="283" y="536">RO</text>
<text x="311" y="536">ROUGH OPENING</text>
<text x="283" y="545">RS</text>
<text x="311" y="545">ROUGH SAWN</text>
<text x="52" y="548">CLR</text>
<text x="80" y="548">CLEAR(ANCE)</text>
<text x="163" y="548">HDW</text>
<text x="191" y="548">HARDWARE</text>
<text x="52" y="557">CMFT.</text>
<text x="80" y="557">COMFORT HEIGHT</text>
<text x="163" y="557">HT</text>
<text x="191" y="557">HEIGHT</text>
<text x="283" y="554">STN</text>
<text x="311" y="554">STONE VENEER</text>
<text x="283" y="563">SIM</text>
<text x="311" y="563">SIMILAR</text>
<text x="52" y="566">CONC.</text>
<text x="80" y="566">CONCRETE</text>
</g>
<text font-size="2.6" x="52" y="387">O</text>
<text font-size="1.9" x="820" y="531" transform="rotate(-90 820 531)">R</text>
</svg>
